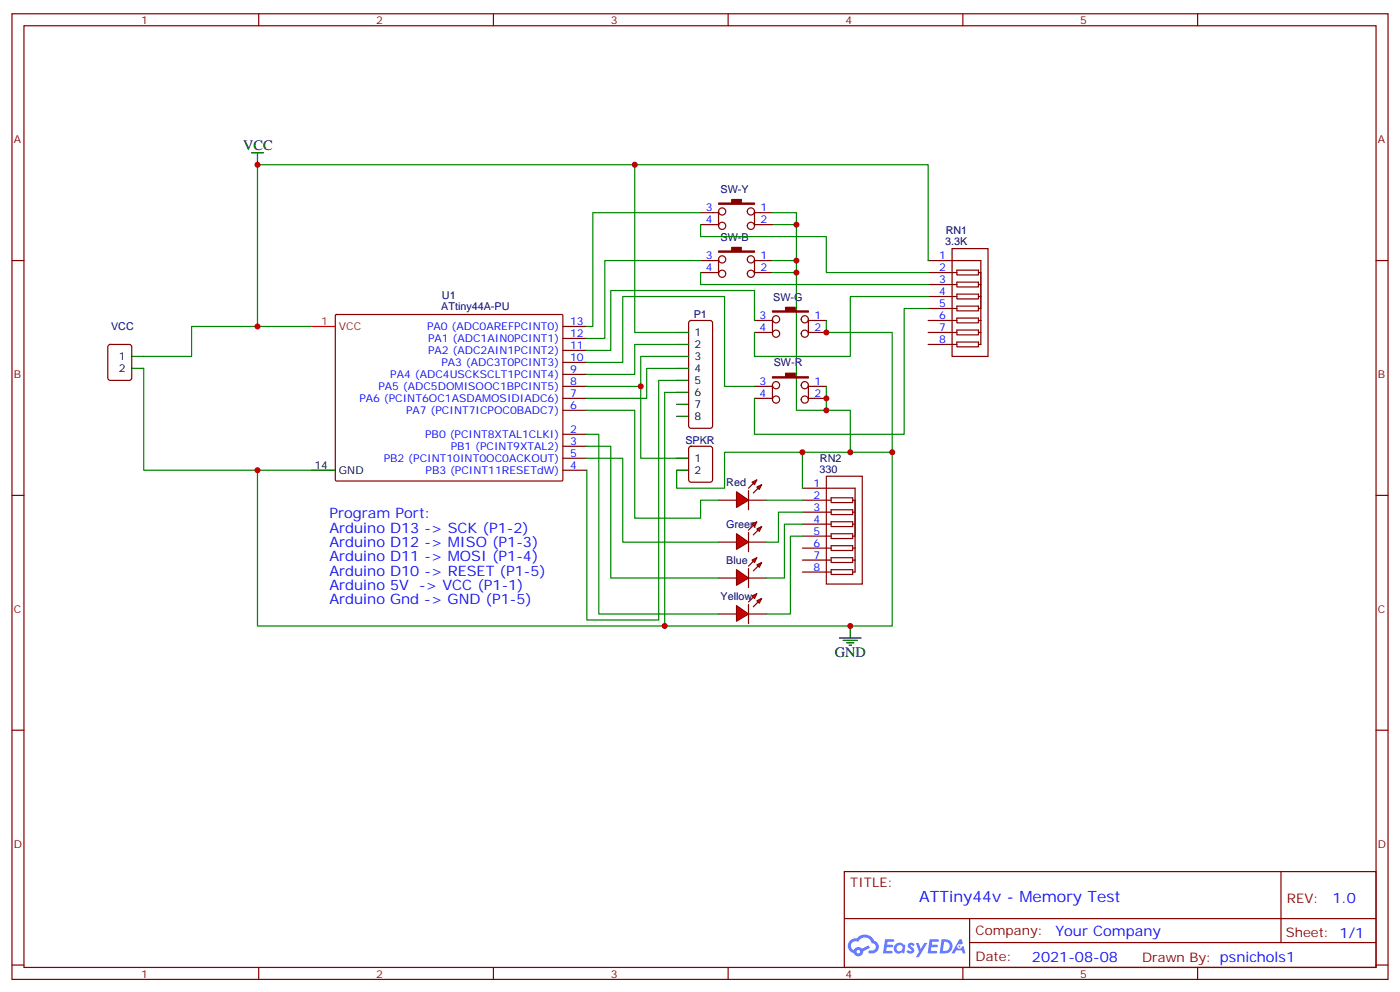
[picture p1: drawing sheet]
<svg xmlns="http://www.w3.org/2000/svg" width="412mm" height="292mm" viewBox="0 0 412 292" stroke-linecap="round" stroke-linejoin="round" font-family="sans-serif">
<g fill="none" stroke="#870000" stroke-width=".35">
<path d="M3.5 4.1h405.4v284.3h-405.4zM7.1 7.6h398.2v277.3h-398.2zM76.2 4.1v3.5M145.3 4.1v3.5M214.5 4.1v3.5M283.6 4.1v3.5M352.8 4.1v3.5M3.5 76.7h3.6M405.3 76.7h3.6M3.5 145.9h3.6M405.3 145.9h3.6M3.5 215h3.6"/>
<path d="M405.3 215h3.6M248.7 256.6h156.6v28.3h-156.6zM377.3 256.7v20.8M248.7 270.5h156.5M285.6 277.5h119.6M285.6 270.5v14.1M3.5 284.2h3.6M76.2 284.9v3.5M145.3 284.9v3.5M214.5 284.9v3.5M283.6 284.9v3.5M352.8 284.9v3.5"/>
<path d="M405.3 284.2h3.6"/>
</g>
<g fill="#5487ff">
<path d="M267.7 277.8a1.22 1.22 0 0 1 1.7 .3l-.4 .6a.47 .47 0 0 0-.3-.4 .47 .47 0 0 0-.5 .1l.1 .3a1.14 1.14 0 0 1 .8 1.7 1.14 1.14 0 0 1-1.9 0l-.2-.2 .5-.5 .7 .4a.29 .29 0 0 0 .3-.2 .29 .29 0 0 0-.2-.4 1.04 1.04 0 0 1-.6-1.7z"/>
<path d="M260.7 276.6h2.4l.3 .2-.2 .5h-1.8l-.1 .9h1.5l.3 .3-.3 .4h-1.6l-.2 1.1 1.7 .1 .2 .3-.2 .3h-2.6z"/>
<path d="M273.8 276.6h2.4l.3 .2-.1 .5h-1.8l-.2 .9h1.6l.3 .3-.4 .4h-1.6l-.1 1.1 1.7 .1 .2 .3-.2 .3h-2.6z"/>
<path d="M282.6 276.6h.7l.3 1.2-.6 .3a.69 .69 0 0 0-1 .3 .69 .69 0 0 0 .4 1 .69 .69 0 0 0 .9-.6l.5-.3 .6 2.2h-.8l-.2-.9h-1.8l-.5 .9h-.8z"/>
<path d="M269.8 277.7h.8l.6 1.8 1.1-1.8h.9l-2.6 4.1h-.8l.9-1.5z"/>
<path d="M277.4 276.6l-.6 4.1h1.3a2.11 2.11 0 0 0 2.5-2.1 2.11 2.11 0 0 0-2.5-2zM278.1 277.3a1.39 1.39 0 0 1 1.7 1.4 1.39 1.39 0 0 1-1.8 1.3h-.3z"/>
<path d="M263.7 278.2a1.54 1.54 0 0 0-.1 2.1 1.54 1.54 0 0 0 2.2 .2l.6 .2 .3-2.3-.2-.2-.4-.1a1.49 1.49 0 0 0-2.4 .1zM264 279.2a.94 .94 0 0 1 1.8 0 .94 .94 0 0 1-1.8 0z"/>
<path d="M250.4 276.9a2.18 2.18 0 0 0 1.1 3.8 1.44 1.44 0 0 0 1.6 .9 1.44 1.44 0 0 0 1.2-1.5l2-1-.5-.7-1.9 .9a1.47 1.47 0 0 0-2.4 .5 1.39 1.39 0 0 1-.7-2 1.39 1.39 0 0 1 2-.4 2.12 2.12 0 0 1 2.2-1.3 2.12 2.12 0 0 1 1.9 1.6 1.14 1.14 0 0 1 1.1 1.5 1.14 1.14 0 0 1-1.7 .7 .43 .43 0 0 0-.5 .3 .43 .43 0 0 0 .4 .5 1.98 1.98 0 0 0 2.5-1.2 1.98 1.98 0 0 0-1.2-2.5 3.1 3.1 0 0 0-5.3-.7l-.9 .1zM252.3 280.2a.55 .55 0 0 1 1.1 0 .55 .55 0 0 1-1.1 0z"/>
<circle cx="282.6" cy="278.7" r=".26"/>
</g>
<g fill="none" stroke="#870000" stroke-width=".35">
<path d="M98.8 92.8l.3-.2 66.5 .1 .2 .3-.1 48.5-.2 .1h-66.5l-.2-.3zM165.8 99.7h7.1M165.8 96.1h7.1M165.8 117.3h7.1M165.8 113.8h7.1M165.8 110.2h7.1M165.8 106.7h7.1M165.8 103.2h7.1M165.8 127.9h7.1M165.8 131.4h7.1M165.8 138.5h7.1M165.8 134.9h7.1"/>
<path d="M165.8 120.8h7.1"/>
</g>
<path d="M91.7 96.1h7.1" fill="none" stroke="#f00" stroke-width=".35"/>
<path d="M91.7 138.5h7.1" fill="none" stroke="#000" stroke-width=".35"/>
<path d="M91.7 96.1h-35.3v8.9h-14.1M42.3 108.5v30h49.4" fill="none" stroke="#008700" stroke-width=".35"/>
<g fill="#f00" stroke="#870000" stroke-width=".35">
<path d="M217 144.8l3.5 2.5-3.5 2.1z"/>
<path d="M220.5 144.5v5.6z"/>
</g>
<g fill="#870000" stroke="#870000" stroke-width=".35">
<path d="M220.5 143.8l1.4-1.5z"/>
<path d="M221.9 145.2l1.4-1.4z"/>
</g>
<g fill="#f00" stroke="#870000" stroke-width=".35">
<path d="M221.5 142l1.5-.7-.8 1.4z"/>
<path d="M223 143.4l1.4-.7-.7 1.4z"/>
</g>
<path d="M211.7 147.3h5.3M220.5 147.3h5.3" fill="none" stroke="#870000" stroke-width=".35"/>
<g fill="#f00" stroke="#870000" stroke-width=".35">
<path d="M217 157.2l3.5 2.4-3.5 2.1z"/>
<path d="M220.5 156.8v5.7z"/>
</g>
<g fill="#870000" stroke="#870000" stroke-width=".35">
<path d="M220.5 156.1l1.4-1.4z"/>
<path d="M221.9 157.5l1.4-1.4z"/>
</g>
<g fill="#f00" stroke="#870000" stroke-width=".35">
<path d="M221.5 154.3l1.5-.7-.8 1.4z"/>
<path d="M223 155.8l1.4-.8-.7 1.5z"/>
</g>
<path d="M211.7 159.6h5.3M220.5 159.6h5.3" fill="none" stroke="#870000" stroke-width=".35"/>
<g fill="#f00" stroke="#870000" stroke-width=".35">
<path d="M217 167.7l3.5 2.5-3.5 2.1z"/>
<path d="M220.5 167.4v5.6z"/>
</g>
<g fill="#870000" stroke="#870000" stroke-width=".35">
<path d="M220.5 166.7l1.4-1.4z"/>
<path d="M221.9 168.1l1.4-1.4z"/>
</g>
<g fill="#f00" stroke="#870000" stroke-width=".35">
<path d="M221.5 164.9l1.5-.7-.8 1.4z"/>
<path d="M223 166.3l1.4-.7-.7 1.4z"/>
</g>
<path d="M211.7 170.2h5.3M220.5 170.2h5.3" fill="none" stroke="#870000" stroke-width=".35"/>
<g fill="#f00" stroke="#870000" stroke-width=".35">
<path d="M217 178.3l3.5 2.5-3.5 2.1z"/>
<path d="M220.5 178v5.6z"/>
</g>
<g fill="#870000" stroke="#870000" stroke-width=".35">
<path d="M220.5 177.3l1.4-1.4z"/>
<path d="M221.9 178.7l1.4-1.4z"/>
</g>
<g fill="#f00" stroke="#870000" stroke-width=".35">
<path d="M221.5 175.5l1.5-.7-.8 1.4z"/>
<path d="M223 176.9l1.4-.7-.7 1.4z"/>
</g>
<g fill="none" stroke="#870000" stroke-width=".35">
<path d="M206.4 76.7h5.3M206.4 62.6h5.3M206.4 66.1h5.3M211.7 62.3v4.2M211.7 76.4v4.2M222.2 76.7h5.3M222.2 62.3v4.2M222.2 76.4v4.2M222.2 62.6h5.3M222.2 66.1h5.3M273.4 76.7h15.5v24.7h-.7M280.5 73.2h10.5v31.8h-10.5z"/>
<path d="M281.9 79.6h6.3v1.4h-6.3zM203.1 94.6l.5-.2h5.6l.5 .2 .2 .5v30.3l-.2 .5-.5 .2h-5.6l-.5-.2-.3-.5v-30.3zM206.4 80.3h5.3M222.2 80.3h5.3M222.2 94.4h5.3M222.2 97.9h5.3M227.5 94v4.2M238.1 94.4h5.3M238.1 97.9h5.3M238.1 94v4.2M273.4 80.3h8.5M273.4 83.8h8.5"/>
<path d="M273.4 87.3h8.5M273.4 90.8h8.5M273.4 94.4h8.5M273.4 97.9h8.5M281.9 83.1h6.3v1.4h-6.3zM281.9 86.6h6.3v1.4h-6.3zM281.9 90.1h6.3v1.4h-6.3zM281.9 93.7h6.3v1.4h-6.3zM281.9 97.2h6.3v1.4h-6.3zM288.2 80.3h.7M288.2 83.8h.7M288.2 87.3h.7"/>
<path d="M288.2 90.8h.7M288.2 94.4h.7M288.2 97.9h.7M32 101.6l.5-.2h5.6l.7 .5v9.4l-.5 .7h-5.8l-.7-.5-.1-9.4zM222.2 113.8h5.3M222.2 117.3h5.3M227.5 113.4v4.3M238.1 113.4v4.3M238.1 113.8h5.3M238.1 117.3h5.3M273.4 101.4h8.5M281.9 100.7h6.3v1.4h-6.3z"/>
<path d="M203.1 131.6l.5-.2h5.6l.6 .4 .1 9.5-.5 .6-5.8 .1-.7-.5-.1-9.4zM236.4 147.3h8.4M236.4 150.8h8.4M236.4 154.3h8.4M236.4 157.9h8.4M236.4 143.8h15.5v24.7h-.7M243.4 140.2h10.6v31.8h-10.6zM244.8 146.6h6.4v1.4h-6.4zM244.8 150.1h6.4v1.4h-6.4zM244.8 153.6h6.4v1.4h-6.4zM244.8 157.2h6.4v1.4h-6.4zM251.2 147.3h.7"/>
<path d="M251.2 150.8h.7M251.2 154.3h.7M251.2 157.9h.7M236.4 161.4h8.4M236.4 164.9h8.4M236.4 168.5h8.4M244.8 160.7h6.4v1.4h-6.4zM244.8 164.2h6.4v1.4h-6.4zM244.8 167.7h6.4v1.5h-6.4zM251.2 161.4h.7M251.2 164.9h.7M211.7 180.8h5.3"/>
<path d="M220.5 180.8h5.3"/>
<circle cx="212.7" cy="62.3" r="1.06"/>
<circle cx="212.7" cy="76.4" r="1.06"/>
<circle cx="212.7" cy="66.5" r="1.06"/>
<circle cx="221.2" cy="76.4" r="1.06"/>
<circle cx="221.2" cy="66.5" r="1.06"/>
<circle cx="221.2" cy="62.3" r="1.06"/>
<circle cx="212.7" cy="80.6" r="1.06"/>
<circle cx="221.2" cy="80.6" r="1.06"/>
<circle cx="228.6" cy="94" r="1.06"/>
<circle cx="228.6" cy="98.3" r="1.06"/>
<circle cx="237.1" cy="98.3" r="1.06"/>
<circle cx="237.1" cy="94" r="1.06"/>
<circle cx="228.6" cy="113.4" r="1.06"/>
<circle cx="228.6" cy="117.7" r="1.06"/>
<circle cx="237.1" cy="113.4" r="1.06"/>
<circle cx="237.1" cy="117.7" r="1.06"/>
</g>
<g fill="none" stroke="#008700" stroke-width=".35">
<path d="M187 48.5v49.4h12.3M206.4 76.7h-28.2v23h-5.3M206.4 66.1v3.6h37v10.6h30M206.4 62.6h-31.8v33.5h-1.7M227.5 66.1h7.1v54.7h15.9v12.4M227.5 62.6h7.1v3.5M227.5 76.7h7.1M273.4 76.7v-28.2h-197.6v47.6M206.4 80.3v3.5h67M222.2 94.4v-8.9h-42.3v17.7h-7M227.5 80.3h7.1M243.4 94.4v3.5h19.4v35.3"/>
<path d="M273.4 87.3h-22.9v17.7h-28.3v-7.1M273.4 90.8h-7.1v37.1h-44.1v-10.6M172.9 106.7h10.5v-19.4h30v26.5h8.8M188.7 113.8v21.1h10.6M199.3 101.4h-12.3v8.8h-14.1M199.3 105h-10.6v8.8h-15.8M199.3 108.5h-8.8v8.8h-17.6M199.3 112h-5.3v70.6h-21.1v-44.1M199.3 115.5h-3.5v68.8M243.4 113.8v7M75.8 138.5v45.8h187v-51.1h-26.4v10.6M172.9 120.8h14.1v31.8h19.4v-5.3h5.3"/>
<path d="M172.9 134.9h10.5v24.7h28.3M172.9 131.4h7v38.8h31.8M172.9 127.9h3.5v52.9h35.3M236.4 133.2h-23v10.6h-14.1v-5.3M225.8 147.3h10.6M236.4 150.8h-7.1v8.8h-3.5M236.4 157.9h-3.6v22.9h-7M236.4 154.3h-5.3v15.9h-5.3"/>
</g>
<g fill="none" stroke="#000" stroke-width=".35">
<path d="M74.1 45h3.5M75.8 45v3.5M199.3 97.9h3.5M38.8 105h3.5M38.8 108.5h3.5M199.3 101.4h3.5M199.3 105h3.5M199.3 108.5h3.5M199.3 112h3.5M199.3 115.5h3.5M199.3 119.1h3.5M199.3 122.6h3.5"/>
<path d="M199.3 134.9h3.5M199.3 138.5h3.5M247.3 187.9h6.3M248.4 188.6h4.2M249.4 189.3h2.1M250.1 190h.7M250.5 184.3v3.6"/>
</g>
<g fill="#870000" stroke="#870000" stroke-width=".35">
<path d="M211.7 73.9h3.8v-1.1h2.9v1.1h3.8v.4h-10.5z"/>
<path d="M211.7 59.8h3.8v-1.1h2.9v1.1h3.8v.3h-10.5z"/>
<path d="M227.5 91.5h3.9v-1h2.8v1h3.9v.4h-10.6z"/>
<path d="M227.5 110.9h3.9v-1h2.8v1h3.9v.4h-10.6z"/>
</g>
<g fill="#c00">
<circle cx="250.5" cy="184.3" r=".88"/>
<circle cx="250.5" cy="133.2" r=".88"/>
<circle cx="234.6" cy="80.3" r=".88"/>
<circle cx="234.6" cy="76.7" r=".88"/>
<circle cx="234.6" cy="66.1" r=".88"/>
<circle cx="262.8" cy="133.2" r=".88"/>
<circle cx="243.4" cy="97.9" r=".88"/>
<circle cx="243.4" cy="120.8" r=".88"/>
<circle cx="243.4" cy="117.3" r=".88"/>
<circle cx="195.8" cy="184.3" r=".88"/>
<circle cx="187" cy="48.5" r=".88"/>
<circle cx="75.8" cy="48.5" r=".88"/>
<circle cx="236.4" cy="133.2" r=".88"/>
<circle cx="75.8" cy="138.5" r=".88"/>
<circle cx="188.7" cy="113.8" r=".88"/>
<circle cx="75.8" cy="96.1" r=".88"/>
</g>
<text font-size="4.6" fill="#00f" x="270.8" y="265.7">ATTiny44v - Memory Test</text>
<g font-size="4.2">
<text x="71.6" y="44.3">VCC</text>
<text x="245.9" y="193.5">GND</text>
</g>
<g font-size="4.2" fill="#00f">
<text x="97" y="152.6">Program Port:</text>
<text x="97" y="156.8">Arduino D13 -&gt; SCK (P1-2)</text>
<text x="97" y="161">Arduino D12 -&gt; MISO (P1-3)</text>
<text x="97" y="165.3">Arduino D11 -&gt; MOSI (P1-4)</text>
<text x="97" y="169.5">Arduino D10 -&gt; RESET (P1-5)</text>
<text x="97" y="173.7">Arduino 5V</text>
<text x="123.5" y="173.7">-&gt; VCC (P1-1)</text>
<text x="97" y="178">Arduino Gnd -&gt; GND (P1-5)</text>
<text x="392.5" y="265.9">1.0</text>
<text x="310.9" y="275.5">Your Company</text>
<text x="304" y="283.3">2021-08-08</text>
</g>
<g font-size="3.9" fill="#800">
<text x="250.5" y="261.2">TITLE:</text>
<text x="379.1" y="265.9">REV:</text>
<text x="287.4" y="275.4">Company:</text>
<text x="378.7" y="276">Sheet: 1/1</text>
<text x="287.4" y="283.1">Date:</text>
<text x="336.4" y="283.2">Drawn By: psnichols1</text>
</g>
<g font-size="3.2" fill="#800">
<text x="41.6" y="7.1">1</text>
<text x="110.8" y="7.1">2</text>
<text x="179.9" y="7.1">3</text>
<text x="249.1" y="7.1">4</text>
<text x="318.2" y="7.1">5</text>
<text x="4.1" y="42.2">A</text>
<text x="405.9" y="42.2">A</text>
<text x="4.1" y="111.3">B</text>
<text x="405.9" y="111.3">B</text>
<text x="4.1" y="180.4">C</text>
<text x="405.9" y="180.4">C</text>
<text x="4.1" y="249.6">D</text>
<text x="405.9" y="249.6">D</text>
<text x="41.6" y="287.9">1</text>
<text x="110.8" y="287.9">2</text>
<text x="179.9" y="287.9">3</text>
<text x="249.1" y="287.9">4</text>
<text x="318.2" y="287.9">5</text>
</g>
<g font-size="3.2" fill="#000080">
<text x="212.2" y="56.7">SW-Y</text>
<text x="212.2" y="70.8">SW-B</text>
<text x="278.6" y="69">RN1</text>
<text x="278.5" y="72.1">3.3K</text>
<text x="130.2" y="87.9">U1</text>
<text x="227.8" y="88.5">SW-G</text>
<text x="130" y="91.2">ATtiny44A-PU</text>
<text x="204.4" y="93.8">P1</text>
<text x="32.7" y="97.2">VCC</text>
<text x="227.9" y="107.9">SW-R</text>
<text x="201.9" y="130.8">SPKR</text>
<text x="241.5" y="136">RN2</text>
<text x="213.9" y="143.2">Red</text>
<text x="241.4" y="139.2">330</text>
<text x="213.9" y="155.5">Green</text>
<text x="213.9" y="166.1">Blue</text>
<text x="212.3" y="176.7">Yellow</text>
</g>
<g font-size="3.2" fill="#00f">
<text x="207.9" y="62.3">3</text>
<text x="207.9" y="65.8">4</text>
<text x="224" y="62.3">1</text>
<text x="224" y="65.8">2</text>
<text x="207.9" y="76.4">3</text>
<text x="224" y="76.4">1</text>
<text x="276.7" y="76.4">1</text>
<text x="207.9" y="79.9">4</text>
<text x="224" y="79.9">2</text>
<text x="276.7" y="79.9">2</text>
<text x="276.7" y="83.4">3</text>
<text x="276.7" y="87">4</text>
<text x="167.9" y="95.8">13</text>
<text x="223.8" y="94">3</text>
<text x="239.9" y="94">1</text>
<text x="276.7" y="90.5">5</text>
<text x="276.7" y="94">6</text>
<text x="125.8" y="97.2">PA0 (ADC0AREFPCINT0)</text>
<text x="126.1" y="100.7">PA1 (ADC1AIN0PCINT1)</text>
<text x="167.9" y="99.3">12</text>
<text x="223.8" y="97.5">4</text>
<text x="239.9" y="97.5">2</text>
<text x="276.7" y="97.5">7</text>
<text x="276.7" y="101.1">8</text>
<text x="126.1" y="104.2">PA2 (ADC2AIN1PCINT2)</text>
<text x="130" y="107.8">PA3 (ADC3T0PCINT3)</text>
<text x="167.9" y="106.4">10</text>
<text x="167.9" y="102.8">11</text>
<text x="115" y="111.3">PA4 (ADC4USCKSCLT1PCINT4)</text>
<text x="167.9" y="113.4">8</text>
<text x="167.9" y="109.9">9</text>
<text x="223.8" y="113.4">3</text>
<text x="239.9" y="113.4">1</text>
<text x="105.9" y="118.4">PA6 (PCINT6OC1ASDAMOSIDIADC6)</text>
<text x="111.5" y="114.8">PA5 (ADC5DOMISOOC1BPCINT5)</text>
<text x="167.9" y="116.9">7</text>
<text x="223.8" y="116.9">4</text>
<text x="239.9" y="116.9">2</text>
<text x="119.6" y="121.9">PA7 (PCINT7ICPOC0BADC7)</text>
<text x="167.9" y="120.5">6</text>
<text x="125.2" y="128.9">PB0 (PCINT8XTAL1CLKI)</text>
<text x="167.9" y="127.5">2</text>
<text x="167.9" y="131.1">3</text>
<text x="113" y="136">PB2 (PCINT10INT0OC0ACKOUT)</text>
<text x="132.8" y="132.5">PB1 (PCINT9XTAL2)</text>
<text x="167.9" y="134.6">5</text>
<text x="125.4" y="139.5">PB3 (PCINT11RESETdW)</text>
<text x="167.9" y="138.1">4</text>
<text x="239.6" y="143.4">1</text>
<text x="239.6" y="146.9">2</text>
<text x="239.6" y="150.5">3</text>
<text x="239.6" y="154">4</text>
<text x="239.6" y="157.5">5</text>
<text x="239.6" y="161">6</text>
<text x="239.6" y="164.6">7</text>
<text x="239.6" y="168.1">8</text>
</g>
<g font-size="3.2" fill="#f00">
<text x="94.6" y="95.8">1</text>
<text x="99.8" y="97.2">VCC</text>
</g>
<g font-size="3.2">
<text x="204.6" y="99">1</text>
<text x="35" y="106">1</text>
<text x="204.6" y="102.5">2</text>
<text x="204.6" y="106">3</text>
<text x="35" y="109.5">2</text>
<text x="204.6" y="109.5">4</text>
<text x="204.6" y="113.1">5</text>
<text x="204.6" y="116.6">6</text>
<text x="204.6" y="120.1">7</text>
<text x="204.6" y="123.6">8</text>
<text x="204.6" y="136">1</text>
<text x="92.6" y="138.1">14</text>
<text x="99.8" y="139.5">GND</text>
<text x="204.6" y="139.5">2</text>
</g>
</svg>
